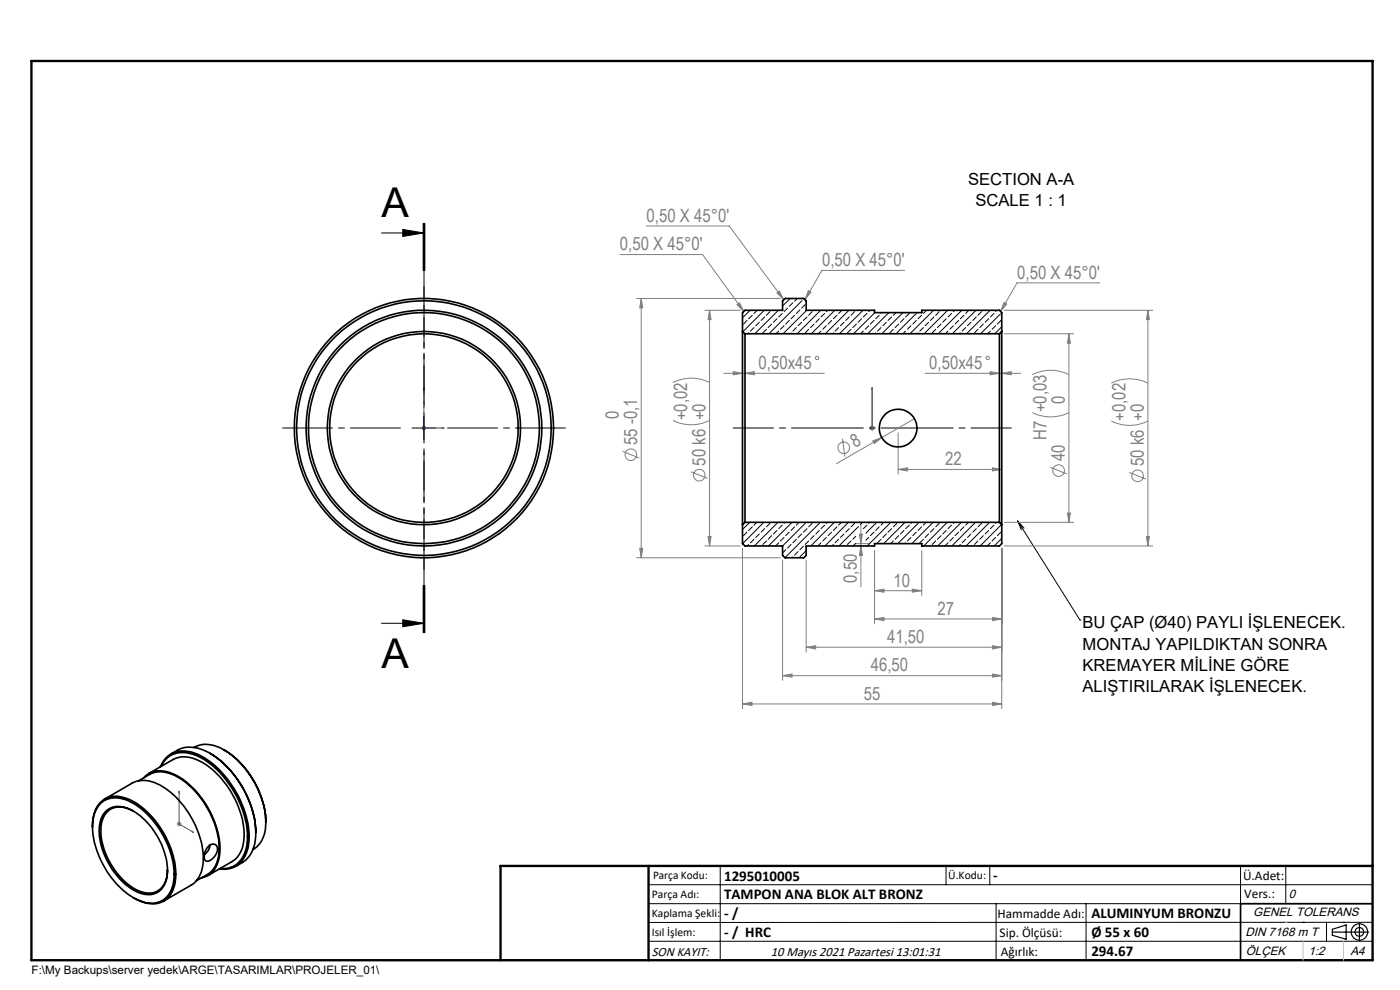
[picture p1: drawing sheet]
<svg xmlns="http://www.w3.org/2000/svg" width="297mm" height="210mm" viewBox="0 0 297 210" stroke-linecap="round" stroke-linejoin="round" font-family="sans-serif">
<g fill="none" stroke="#808080" stroke-width=".21">
<path d="M131.5 54h17.5l8.8 12.1M137.1 47.9h17.6l11.6 15.7M191.9 57.4h-17.5l-3.6 6.2M233.3 60h-17.5l-3.5 6.1M135 63.3h30.5M136 63.3l.3 2h-.6zM136 63.3v55M149.5 65.8h7.5M150.5 65.8v50M150.5 65.8l.3 2h-.6zM153.5 79.2h21.4M155.5 78.8l2 .4-2 .3z"/>
<path d="M156.4 64.6l.5-.4 .9 1.9zM158 79.2l2-.4v.7zM164.8 62.2l.5-.4 1 1.8zM171.5 61.7l.5 .3-1.2 1.6zM196.3 79.2h20.2M210 78.8l2 .4-2 .3zM212.5 79.2l2-.4v.7zM213 64.2l.6 .3-1.3 1.6zM213 65.8h31.5M213 70.8h14.8M219 79.5a8.6 8.6 0 0 1 7.8 0M226.8 70.8l.3 2h-.7z"/>
<path d="M226.8 70.8v40M243.5 65.8l.3 2h-.6zM243.5 65.8v50M89.4 90.8h1M89.6 90.4l.7 .7M89.9 90.3v1M90.3 90.4l-.7 .7M132.1 95.7l3.5 1.4M142.8 89.2a8.6 8.6 0 0 0 7.7 0M142.8 81.1a8.6 8.6 0 0 1 7.7 0M178.7 93.1l.5 3.8M184.5 90.8h1"/>
<path d="M184.7 90.4l.7 .7M185 90.3v1M185.2 93.5l1.9-.7-1.6 1.3zM185.4 90.4l-.7 .7M190.5 99.6l2-.4v.7zM190.5 91.8v8.8M190.5 99.6h22M194 88.8l-16.6 9.5M210.5 99.2l2 .4-2 .3zM219 87.5a8.6 8.6 0 0 0 7.8 0M222.8 99.1l3.5 1.4M235.8 89.3a8.6 8.6 0 0 0 7.7 0"/>
<path d="M235.8 81.3a8.6 8.6 0 0 1 7.7 0M135 118.3h30.5M135.7 116.3h.6l-.3 2zM146.6 100.1l3.5 1.4M149.5 115.8h7.5M150.2 113.8h.6l-.3 2zM157.5 116.3v34M166 118.8v25.5M171 118.8v19.5M181.6 115.3h2.9M182.3 113.3h.7l-.4 2zM182.6 111.3v13.2"/>
<path d="M182.6 115.8l.4 2h-.7zM185.5 116.8v15.5M195.5 116.8v9.5M212.5 116.3v34M213 115.8h31.5M213 110.8h14.8M226.4 108.8h.7l-.3 2zM239.6 100.2l3.5 1.4M243.2 113.8h.6l-.3 2zM171 137.3l2-.3v.6zM171 137.3h41.5M185.5 125.3l2-.3v.6z"/>
<path d="M185.5 125.3h10M185.5 131.3l2-.3v.6zM185.5 131.3h27M193.5 125l2 .3-2 .3zM210.5 137l2 .3-2 .3zM210.5 131l2 .3-2 .3zM157.5 149.3l2-.3v.6zM157.5 149.3h55M166 143.3l2-.3v.6zM166 143.3h46.5M210.5 143l2 .3-2 .3zM210.5 149l2 .3-2 .3z"/>
<path d="M37.5 174.8h1M37.6 174.4l.7 .7M38 174.3v1M38.3 174.4l-.7 .7"/>
<circle cx="173.3" cy="75.9" r=".35"/>
<circle cx="209.5" cy="75.9" r=".35"/>
<circle cx="133.8" cy="96.5" r="1.22"/>
<circle cx="179" cy="95" r="1.23"/>
<circle cx="224.6" cy="99.8" r="1.23"/>
<circle cx="148.3" cy="100.8" r="1.22"/>
<circle cx="241.3" cy="100.9" r="1.24"/>
</g>
<g fill="none" stroke="#000" stroke-width=".21">
<path d="M80.9 49.4h9M85.4 48.7l4.5 .7-4.5 .8zM89.8 47.4v10M89.9 47.4v10M90.1 47.4v10M87.4 90.8h5M89.9 88.3v5M215.9 110.5l13.2 21M215.9 110.5l1.3 1.5M215.9 110.5l.8 1.9M80.9 132.2h9M85.4 131.5l4.5 .7-4.5 .8z"/>
<path d="M89.8 124.2v10M89.9 124.2v10M90.1 124.2v10zM229.1 131.5h.1M137.6 187.7h153.6M137.6 191.7h153.6M137.6 199.7h153.6M152.8 183.7v20M200.7 183.7v4M210 183.7v4M211.3 191.7v12M230.4 191.7v12"/>
<path d="M263.2 183.7v20M272.8 183.7v8M276.4 195.6h.1M281.4 195.6v4.1M285 195.6h.1M291.2 195.6l-153.6 .1"/>
</g>
<g fill="none" stroke="#000" stroke-width=".25">
<path d="M282.6 197.7h7.8M282.6 197.1l3-.9v3l-3-.8zM288.4 195.8v3.8M106.2 203.7h185"/>
<circle cx="288.4" cy="197.7" r="1.74"/>
<circle cx="288.4" cy="197.7" r=".93"/>
</g>
<path d="M89.9 82.2v8.6h4.3M89.9 82.2l.1 .4h-.2zM93.8 90.7l.4 .1-.4 .1zM185 90.7v.2zM185 82.2v.4v-.4M185 90.8h.1M185 82.2v8.6M38 167.8v7l3 1.8M38 167.8l.1 .4-.2-.1zM40.7 176.3l.3 .3-.3-.1z" fill="none" stroke="#00f" stroke-width=".21"/>
<path d="M155.5 90.8h59" fill="none" stroke="#000" stroke-width=".21" stroke-dasharray="15.2 1.3 1.3 1.3" stroke-dashoffset="6.7"/>
<path d="M84.9 90.8h-24.9M89.9 85.8v-25M89.9 95.8v25M94.9 90.8h25" fill="none" stroke="#000" stroke-width=".21" stroke-dasharray="15.2 1.3 1.3 1.3" stroke-dashoffset="4.6"/>
<path d="M89.9 47.4v86.8" fill="none" stroke="#000" stroke-width=".21" stroke-dasharray="6.3 1.3 1.3 1.3" stroke-dashoffset=".4"/>
<path d="M291.2 191.7h-28v12" fill="none" stroke="#000" stroke-width=".35"/>
<path d="M6.7 12.9h284.5v190.8h-284.5zM137.6 183.7v20M291.2 183.7h-185v20" fill="none" stroke="#000" stroke-width=".5"/>
<path d="M276.4 199.7v4M285 199.7v4" fill="none" stroke="#c0c0c0" stroke-width=".21"/>
<path d="M272.8 195.6h.1" fill="none" stroke="#c0c0c0" stroke-width=".25"/>
<path d="M85.4 48.7l4.5 .7-4.5 .8zM85.4 131.5l4.5 .7-4.5 .8z" fill="#000"/>
<g fill="#00f">
<path d="M93.8 90.7l.4 .1-.4 .1zM89.9 82.2l.1 .4h-.2z"/>
<path d="M40.7 176.3l.3 .3-.3-.1zM38 167.8l.1 .4-.2-.1z"/>
<path d="M185 90.7v.2zM185 82.2v.4zM185 90.7v.2zM185 82.2v.4z"/>
</g>
<g fill="#808080">
<path d="M185.2 93.5l1.9-.7-1.6 1.3z"/>
<path d="M210.5 137l2 .3-2 .3zM171 137.3l2-.3v.6zM210.5 143l2 .3-2 .3zM166 143.3l2-.3v.6zM210.5 149l2 .3-2 .3zM157.5 149.3l2-.3v.6zM212.5 79.2l2-.4v.7zM210 78.8l2 .4-2 .3zM210.5 131l2 .3-2 .3zM185.5 131.3l2-.3v.6z"/>
<path d="M156.4 64.6l.5-.4 .9 1.9zM164.8 62.2l.5-.4 1 1.8zM171.5 61.7l.5 .3-1.2 1.6zM213 64.2l.6 .3-1.3 1.6zM155.5 78.8l2 .4-2 .3zM158 79.2l2-.4v.7zM190.5 99.6l2-.4v.7zM210.5 99.2l2 .4-2 .3z"/>
<path d="M193.5 125l2 .3-2 .3zM185.5 125.3l2-.3v.6z"/>
<path d="M150.5 65.8l.3 2h-.6zM150.2 113.8h.6l-.3 2z"/>
<path d="M182.3 113.3h.7l-.4 2zM182.6 115.8l.4 2h-.7z"/>
<path d="M243.5 65.8l.3 2h-.6zM243.2 113.8h.6l-.3 2z"/>
<path d="M226.8 70.8l.3 2h-.7zM226.4 108.8h.7l-.3 2z"/>
<path d="M136 63.3l.3 2h-.6zM135.7 116.3h.6l-.3 2z"/>
</g>
<g fill="none" stroke="#000" stroke-width=".35">
<path d="M157.5 70.3v41M157.5 70.3v-4l.5-.5h8v-2l.5-.5h4l.5 .5v2h14.5v.5h10v-.5h16.5l.5 .5v4M157.5 70.3l.5 .5M158 70.8v40M158 70.8h54M212 70.8v40M212.5 70.3v41M212.5 70.3l-.5 .5M157.5 111.3v4l.5 .5h8v2l.5 .5h4l.5-.5v-2h14.5v-.5h10v.5h16.5l.5-.5v-4M158 110.8l-.5 .5M158 110.8h54M212 110.8l.5 .5"/>
<path d="M36.3 159.9l1.4-.8a7.1 7.1 0 0 1 7.1 .9 21.3 21.3 0 0 1 9.5 17.3 6.7 6.7 0 0 1-2.9 5.6l-1.4 .9M41.2 158.6a6 6 0 0 1 6.2 .4 19.2 19.2 0 0 1 9 15.7 5.8 5.8 0 0 1-2.7 5.5M44.6 159.8a20.9 20.9 0 0 1 9.7 16.8M47.6 159.1a19.2 19.2 0 0 1 8.8 15.3M19.6 175.4a6.6 6.6 0 0 1 2.6-5.9 6 6 0 0 1 5.8 .4 19.2 19.2 0 0 1 9.3 16.1 5.4 5.4 0 0 1-4 5.7 7.3 7.3 0 0 1-5-1.3M21.3 170.5a5.4 5.4 0 0 1 6.4-.4 18.9 18.9 0 0 1 8.8 12 9.3 9.3 0 0 1-.9 7.9 4.9 4.9 0 0 1-6.2 1 18.2 18.2 0 0 1-9.2-11.6 10.2 10.2 0 0 1 .5-8.2zM22.2 169.5l5.8-3.4a6.3 6.3 0 0 1 6.4 .7 19.4 19.4 0 0 1 8.7 15.9 6 6 0 0 1-2.6 5.1l-5.8 3.3M22.4 172.2a4.3 4.3 0 0 1 5.4-.4 15.5 15.5 0 0 1 7.7 13.9 4.1 4.1 0 0 1-6.2 3.6 15.5 15.5 0 0 1-8.2-14.2l.5-1.9zM28.4 172.1a4.3 4.3 0 0 0-6.1 .6 9.1 9.1 0 0 0 0 8.1 14.5 14.5 0 0 0 7.5 8.3 4 4 0 0 0 5.7-3.6v-1M29.4 165.6l2.3-1.3a6.4 6.4 0 0 1 6.7 .9 19.4 19.4 0 0 1 8.1 14.7 6.2 6.2 0 0 1-2.5 5.6l-2.3 1.3M30.5 165a5 5 0 0 1 6.1-.9 17.9 17.9 0 0 1 8.9 10.1 12.8 12.8 0 0 1 .5 9.4 4.4 4.4 0 0 1-3.3 2.6M31.6 164.1l5.1-3a6.5 6.5 0 0 1 6.7 .9 19.5 19.5 0 0 1 8.4 15.4 6.1 6.1 0 0 1-2.6 5.4l-5.1 2.9"/>
<path d="M34 162.7a5.2 5.2 0 0 1 7.1-3 19.4 19.4 0 0 1 10.4 11.3 13.6 13.6 0 0 1 .5 10.5 4.9 4.9 0 0 1-5.5 2.8M34.1 162.6a5.1 5.1 0 0 1 6.8-2.6 18 18 0 0 1 9.3 8.8 16.2 16.2 0 0 1 1.9 11.7 4.9 4.9 0 0 1-5.4 3.7M44.4 179.4a1.05 1.05 0 0 1 1.4-.2 1.05 1.05 0 0 1 .3 1.4 2.6 2.6 0 0 1-2.4 2.1 2.07 2.07 0 0 1 .1-2.6zM44.6 179.3a2.97 2.97 0 0 1-1.2 2"/>
<circle cx="89.9" cy="90.8" r="20.5"/>
<circle cx="89.9" cy="90.8" r="20"/>
<circle cx="89.9" cy="90.8" r="27.5"/>
<circle cx="89.9" cy="90.8" r="25"/>
<circle cx="89.9" cy="90.8" r="24.5"/>
<circle cx="90" cy="90.8" r="27"/>
<circle cx="190.5" cy="90.8" r="4"/>
</g>
<g fill="none" stroke="#000" stroke-width=".21">
<path d="M158.5 68l-.8 .7M158.8 70.6l-.2 .2M159.1 65.8l-1.6 1.6M159.6 66.9l-.8 .7M159.9 69.5l-.7 .7M160.7 65.8l-.8 .7M161.1 68.4l-.8 .7M162.1 65.8l-4.5 4.6M162.2 67.2l-.7 .8M162.6 69.8l-.8 .8M163.3 66.1l-.7 .8M163.7 68.7l-.8 .8"/>
<path d="M164.8 67.6l-.7 .8M165.1 65.8l-5 5M165.2 70.2l-.6 .6M165.9 66.5l-.7 .7M166.3 69.1l-.7 .7M167.1 65.4l-.8 .7M167.4 68l-.7 .7M167.6 63.3l-1.6 1.6M167.8 70.6l-.2 .2M168.2 64.2l-.8 .8M168.6 66.9l-.8 .7M168.9 69.5l-.7 .7"/>
<path d="M169.1 63.3l-.5 .6M169.7 65.7l-.8 .8M170.1 68.4l-.8 .7M170.1 63.8l-7 7M170.8 64.6l-.7 .8M171.1 65.8l-5 5M171.2 67.2l-.8 .8M171.6 69.8l-.8 .8M172.3 66.1l-.7 .8M172.7 68.7l-.8 .8M173.8 67.6l-.7 .8M174.1 65.8l-5 5"/>
<path d="M174.2 70.2l-.6 .6M174.9 66.5l-.7 .7M175.3 69.1l-.7 .7M175.6 65.8l-.3 .3M176.4 68l-.7 .7M176.8 70.6l-.2 .2M177.1 65.8l-5 5M177.6 66.9l-.8 .7M177.9 69.5l-.7 .7M178.6 65.8l-.7 .7M179 68.4l-.7 .7M180.1 65.8l-5 5"/>
<path d="M180.2 67.2l-.8 .8M180.6 69.8l-.8 .8M181.3 66.1l-.7 .8M181.7 68.7l-.8 .8M182.8 67.6l-.8 .8M183.1 65.8l-5 5M183.2 70.2l-.6 .6M183.9 66.5l-.7 .7M184.3 69.1l-.7 .7M184.6 65.8l-.3 .3M185.4 68l-.8 .7M185.6 66.3l-4.5 4.5"/>
<path d="M185.8 70.6l-.2 .2M186.5 66.9l-.7 .7M186.9 69.5l-.7 .7M187.1 66.3l-.2 .2M188 68.4l-.7 .7M188.6 66.3l-4.5 4.5M189.2 67.2l-.8 .8M189.5 69.8l-.7 .8M190.1 66.3l-.6 .6M190.6 68.7l-.7 .8M191.6 66.3l-4.5 4.5M191.8 67.6l-.8 .8"/>
<path d="M192.1 70.2l-.5 .6M192.9 66.5l-.8 .7M193.3 69.1l-.8 .7M194.4 68l-.8 .7M194.6 66.3l-4.5 4.5M194.8 70.6l-.2 .2M195.5 66.9l-.7 .7M195.9 69.5l-.8 .7M196.6 65.8l-.7 .7M197 68.4l-.7 .7M198 65.8l-5 5M198.1 67.2l-.7 .8"/>
<path d="M198.5 69.8l-.7 .8M199.2 66.1l-.7 .8M199.6 68.7l-.7 .8M200.7 67.6l-.7 .8M201 65.8l-5 5M201.1 70.2l-.5 .6M201.9 66.5l-.8 .7M202.2 69.1l-.7 .7M202.5 65.8l-.3 .3M203.4 68l-.8 .7M203.7 70.6l-.2 .2M204 65.8l-5 5"/>
<path d="M204.5 66.9l-.8 .7M204.9 69.5l-.8 .7M205.5 65.8l-.6 .7M206 68.4l-.8 .7M207 65.8l-5 5M207.1 67.2l-.7 .8M207.5 69.8l-.8 .8M208.2 66.1l-.7 .8M208.6 68.7l-.7 .8M209.7 67.6l-.7 .8M210 65.8l-5 5M210.1 70.2l-.6 .6"/>
<path d="M210.9 66.5l-.8 .7M211.2 69.1l-.7 .7M211.3 66.1h-.1M212.2 66.6l-4.2 4.2M212.3 68l-.7 .7M212.5 69.3l-1.5 1.5M158.5 112.9l-.8 .7M158.8 115.5l-.3 .3M159 110.8l-1.5 1.5M159.6 111.8l-.8 .7M159.9 114.4l-.7 .7M160.5 110.8l-.6 .6"/>
<path d="M161.1 113.3l-.8 .7M162 110.8l-4.4 4.5M162.2 112.1l-.7 .8M162.6 114.8l-.8 .7M163.3 111l-.7 .8M163.7 113.6l-.8 .8M164.8 112.5l-.7 .8M165 110.8l-5 5M165.2 115.1l-.7 .7M165.9 111.4l-.7 .7M166.3 114l-.7 .8M166.5 110.8l-.2 .2"/>
<path d="M166.7 116.6l-.7 .7M167.4 112.9l-.7 .7M167.8 115.5l-.7 .8M168 110.8l-5 5M168.2 118.1l-.2 .2M168.6 111.8l-.8 .7M168.9 114.4l-.7 .7M169.3 117l-.7 .7M169.5 110.8l-.6 .6M170.1 113.3l-.8 .7M170.4 115.9l-.7 .7M171 110.8l-5 5"/>
<path d="M171 116.8l-1.5 1.5M171.2 112.1l-.8 .8M171.6 114.8l-.8 .7M172.3 111l-.7 .8M172.7 113.6l-.8 .8M173.8 112.5l-.7 .8M174 110.8l-7.5 7.5M174.2 115.1l-.7 .7M174.9 111.4l-.7 .7M175.3 114l-.7 .8M175.5 110.8l-.2 .2M176.4 112.9l-.7 .7"/>
<path d="M176.8 115.5l-.3 .3M177 110.8l-5 5M177.6 111.8l-.8 .7M177.9 114.4l-.7 .7M178.5 110.8l-.6 .6M179 113.3l-.7 .7M180 110.8l-5 5M180.2 112.1l-.8 .8M180.6 114.8l-.8 .7M181.3 111l-.7 .8M181.5 115.2l-.5 .6M181.5 113.8l-.6 .6"/>
<path d="M182.1 111.7l-4.1 4.1M183 110.8l-.5 .5M183.9 111.4l-.7 .7M184.3 114l-.6 .6M184.5 110.8l-.2 .2M185.4 112.9l-.8 .7M185.5 115.7v.1M186 110.8l-2.3 2.3M186.5 111.8l-.7 .7M186.9 114.4l-.7 .7M187.5 110.8l-.6 .6M188 113.3l-.7 .7"/>
<path d="M189 110.8l-5 5M189.2 112.1l-.8 .8M189.5 114.8l-.5 .5M190.3 111l-.8 .8M190.6 113.6l-.7 .8M191.8 112.5l-.8 .8M192 110.8l-4.5 4.5M192.1 115.1l-.2 .2M192.9 111.4l-.8 .7M193.3 114l-.8 .8M193.5 110.8l-.2 .2M194.4 112.9l-.8 .7"/>
<path d="M195 110.8l-4.5 4.5M195.5 111.8l-.7 .7M195.9 114.4l-.8 .7M196.5 110.8l-.6 .6M197 113.3l-.7 .7M197.9 110.8l-4.4 4.5M198.1 112.1l-.7 .8M198.5 114.8l-.7 .7M199.2 111l-.7 .8M199.6 113.6l-.7 .8M200.7 112.5l-.7 .8M200.9 110.8l-4.9 5"/>
<path d="M201.1 115.1l-.7 .7M201.9 111.4l-.8 .7M202.2 114l-.7 .8M202.5 110.8l-.3 .2M203.4 112.9l-.8 .7M203.7 115.5l-.3 .3M203.9 110.8l-5 5M204.5 111.8l-.8 .7M204.9 114.4l-.8 .7M205.5 110.8l-.6 .6M206 113.3l-.8 .7M206.9 110.8l-5 5"/>
<path d="M207.1 112.1l-.7 .8M207.5 114.8l-.8 .7M208.2 111l-.7 .8M208.6 113.6l-.7 .8M209.7 112.5l-.7 .8M209.9 110.8l-5 5M210.1 115.1l-.7 .7M210.9 111.4l-.8 .7M211.2 114l-.7 .8M211.4 110.8l-.2 .2M212.3 112.9l-.7 .7M212.5 111.3l-4.6 4.5"/>
<path d="M212.5 114.2l-1.6 1.6"/>
</g>
<g font-size="8.7">
<text x="80.9" y="46">A</text>
<text x="80.9" y="141.6">A</text>
</g>
<g font-size="3.9" fill="#808080">
<text x="137.2" y="47">0,50 X 45°0'</text>
<text x="131.5" y="53.1">0,50 X 45°0'</text>
<text x="174.4" y="56.5">0,50 X 45°0'</text>
<text x="215.8" y="59.1">0,50 X 45°0'</text>
<text x="160.9" y="78.3">0,50x45</text>
<text x="197.1" y="78.3">0,50x45</text>
<text x="131.3" y="88.9" transform="rotate(-90 131.3 88.9)">0</text>
<text x="145.8" y="89.2" transform="rotate(-90 145.8 89.2)">+0,02</text>
<text x="225.9" y="85.6" transform="rotate(-90 225.9 85.6)">0</text>
<text x="238.8" y="89.3" transform="rotate(-90 238.8 89.3)">+0,02</text>
<text x="135.2" y="94.4" transform="rotate(-90 135.2 94.4)">55 -0,1</text>
<text x="181.4" y="95.1" transform="rotate(-30 181.4 95.1)">8</text>
<text x="222" y="93.4" transform="rotate(-90 222 93.4)">H7 +0,03</text>
<text x="149.7" y="98.7" transform="rotate(-90 149.7 98.7)">50 k6 +0</text>
<text x="200.5" y="98.7">22</text>
<text x="225.9" y="97.8" transform="rotate(-90 225.9 97.8)">40</text>
<text x="242.7" y="98.9" transform="rotate(-90 242.7 98.9)">50 k6 +0</text>
<text x="181.8" y="123.6" transform="rotate(-90 181.8 123.6)">0,50</text>
<text x="189.6" y="124.4">10</text>
<text x="198.9" y="130.4">27</text>
<text x="188.2" y="136.4">41,50</text>
<text x="184.7" y="142.4">46,50</text>
<text x="183.3" y="148.4">55</text>
</g>
<g font-size="3.5">
<text x="205.4" y="39.2">SECTION A-A</text>
<text x="206.9" y="43.8">SCALE 1 : 1</text>
<text x="229.7" y="133.3">BU ÇAP (Ø40) PAYLI İŞLENECEK.</text>
<text x="229.7" y="137.8">MONTAJ YAPILDIKTAN SONRA</text>
<text x="229.7" y="142.3">KREMAYER MİLİNE GÖRE</text>
<text x="229.7" y="146.9">ALIŞTIRILARAK İŞLENECEK.</text>
</g>
<g font-size="3.2">
<text x="153.6" y="186.8">1295010005</text>
<text x="153.6" y="190.8">TAMPON ANA BLOK ALT BRONZ</text>
<text x="210.7" y="186.6">-</text>
<text x="153.6" y="194.8">- /</text>
<text x="231.5" y="194.8">ALUMINYUM BRONZU</text>
<text x="153.6" y="198.8">- / HRC</text>
<text x="231.5" y="198.7">Ø 55 x 60</text>
<text x="231.5" y="202.8">294.67</text>
</g>
<g font-size="2.8">
<text x="263.7" y="186.7">Ü.Adet:</text>
<text x="263.9" y="190.5">Vers.:</text>
<text x="211.6" y="194.8">Hammadde Adı:</text>
<text x="138.3" y="202.8">SON KAYIT:</text>
<text x="163.5" y="202.8">10 Mayıs 2021 Pazartesi 13:01:31</text>
<text x="212.1" y="198.7">Sip. Ölçüsü:</text>
<text x="212.3" y="202.7">Ağırlık:</text>
</g>
<g font-size="2.6">
<text x="273.4" y="190.4">0</text>
<text x="265.9" y="194.4">GENEL TOLERANS</text>
<text x="264.2" y="198.5">DIN 7168 m T</text>
<text x="264.3" y="202.6">ÖLÇEK</text>
<text x="277.6" y="202.6">1:2</text>
<text x="286.5" y="202.6">A4</text>
</g>
<g font-size="2.5">
<text x="138.3" y="190.5">Parça Adı:</text>
<text x="138.5" y="186.5">Parça Kodu:</text>
<text x="201.2" y="186.5">Ü.Kodu:</text>
<text x="138.3" y="194.5">Kaplama Şekli:</text>
<text x="138.3" y="198.6">Isıl İşlem:</text>
<text x="6.7" y="206.7">F:\My Backups\server yedek\ARGE\TASARIMLAR\PROJELER_01\</text>
</g>
</svg>
